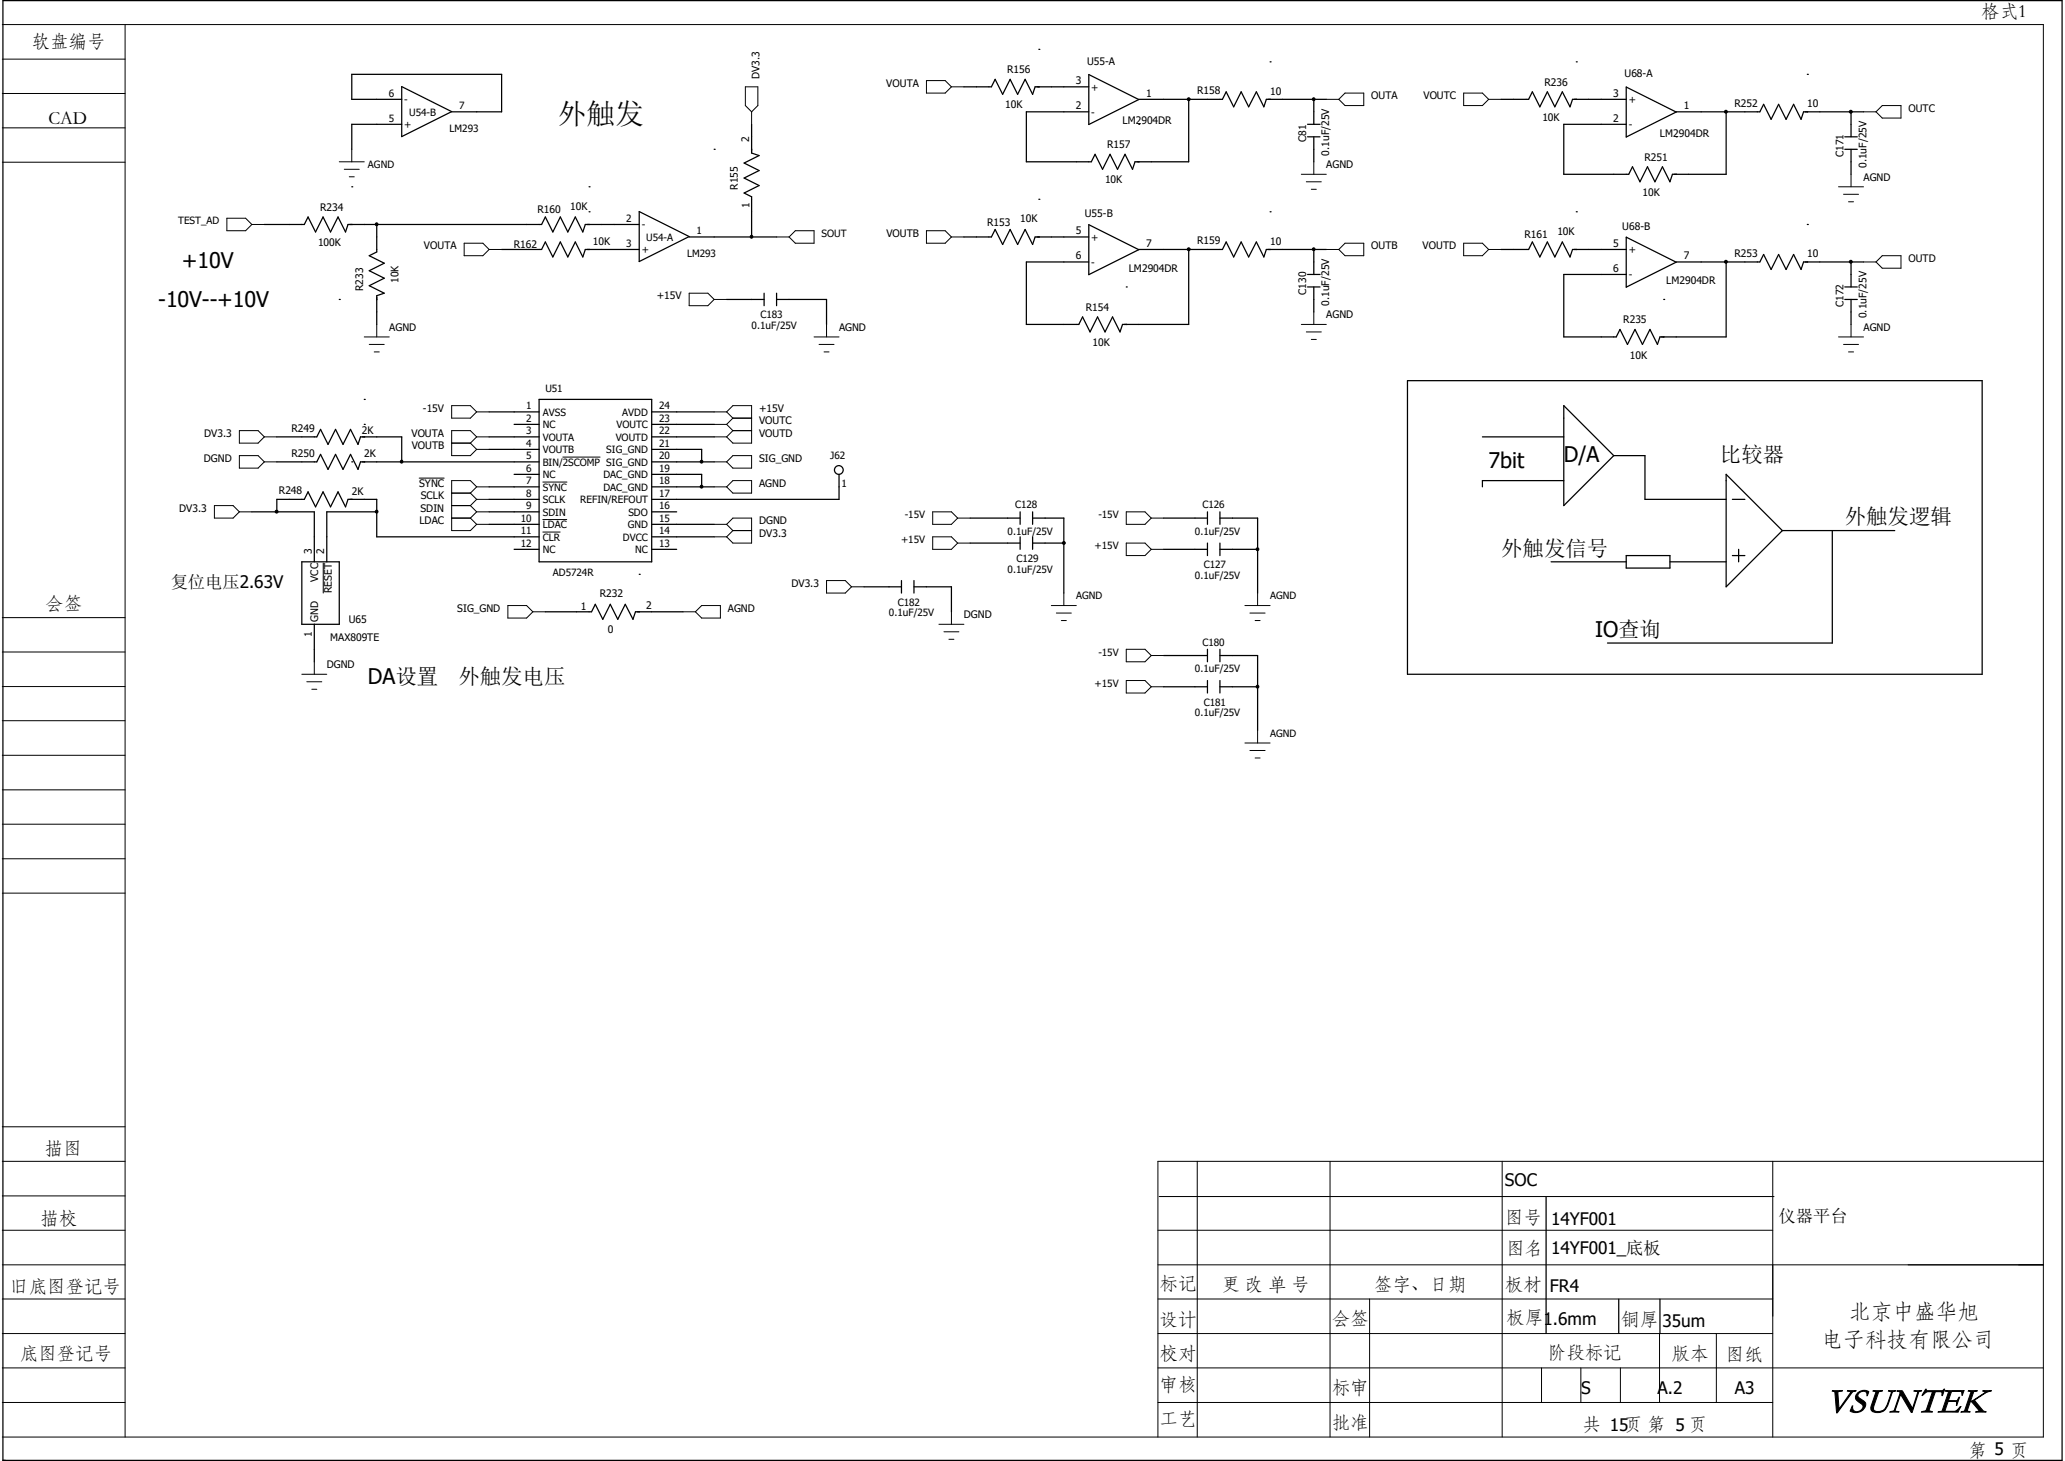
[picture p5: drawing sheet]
<svg xmlns="http://www.w3.org/2000/svg" width="420mm" height="297mm" viewBox="0 0 420 297" stroke-linecap="round" stroke-linejoin="round" font-family="sans-serif">
<g fill="none" stroke="#000" stroke-width=".25">
<path d="M.6 .1h418.8v296.8h-418.8zM81.7 17.6l10.2 5.1-10.2 5.1zM196 17.7h5.6l.8-1.6 1.5 3.1 1.5-3.1 1.6 3.1 1.5-3.1 1.5 3.1 .5-1.5h10.9M211.3 10h.1M221.4 15.2l10.2 5-10.2 5.1zM258.3 12.6h.1M320.6 12.6h.1M330.8 17.7l10.1 5.1-10.1 5.1zM367.6 15.1h.1M71.5 38h.1M81.7 20.2h-10.2v-5.1h30.5v7.6h-10.1M81.7 25.3h-10.2v5.1"/>
<path d="M119.8 38h.1M145.2 30.4h.1M152.9 25.3v5.8l1.5 .5-3.1 1.5 3.1 1.6-3.1 1.5 3.1 1.5-3.1 1.5 1.6 .8v8.2M231.6 25.3h.1M231.6 20.2h17l.8-1.5 1.5 3 1.5-3 1.6 3 1.5-3 1.5 3 .6-1.5h12.1M241.8 20.2v12.7h-11l-.5 1.5-1.5-3-1.5 3-1.5-3-1.6 3-1.5-3-.7 1.5h-13.3v-10.2h12.7M265.9 25.3h2.6M265.9 27.8h2.6M267.2 20.2v5.1M267.2 27.8v5.1M305.3 20.2h5.6l.8-1.5 1.5 3 1.5-3 1.5 3 1.6-3 1.5 3 .5-1.5h11M340.9 27.8h.1"/>
<path d="M340.9 22.7h17l.8-1.5 1.5 3.1 1.5-3.1 1.6 3.1 1.5-3.1 1.5 3.1 .5-1.6h12.2M351.1 22.7v12.7h-11l-.5 1.6-1.5-3.1-1.5 3.1-1.5-3.1-1.6 3.1-1.5-3.1-.7 1.5h-13.2v-10.1h12.7M375.2 27.8h2.5M375.2 30.4h2.5M376.5 22.7v5.1M376.5 30.4v5M53.8 45.6h8.1l.8-1.5 1.5 3.1 1.5-3.1 1.5 3.1 1.5-3.1 1.6 3.1 .5-1.6h39.4l.7-1.5 1.5 3.1 1.6-3.1 1.5 3.1 1.5-3.1 1.5 3.1 .5-1.6h11M76.6 45.6v5.6l-1.5 .8 3 1.5-3 1.5 3 1.6-3 1.5 3 1.5-1.5 .5v5.9M102 50.7h8.2l.7-1.5 1.5 3 1.6-3 1.5 3 1.5-3 1.5 3 .5-1.5h11M119.8 43.1h.1M130 43l10.2 5.1-10.2 5.1zM140.2 48.2h17.7"/>
<path d="M155.4 59.6v2.5M157.9 59.6v2.5M196 48.2h5.6l.8-1.5 1.5 3 1.5-3 1.6 3 1.5-3 1.5 3 .5-1.5h10.9M211.3 40.5h.1M221.4 45.7l10.2 5.1-10.2 5zM229.1 58.3h.1M231.6 50.7h17l.8-1.5 1.5 3 1.5-3 1.6 3 1.5-3 1.5 3 .6-1.5h12.1M241.8 50.7v15.3h-13.5l-.5 1.5-1.5-3.1-1.6 3.1-1.5-3.1-1.5 3.1-1.5-3.1-.8 1.6h-10.7v-12.7h12.7M258.3 43.1h.1M265.9 58.3h2.6M265.9 55.8h2.6M267.2 50.7v5.1"/>
<path d="M267.2 58.3v5.1M305.3 50.7h5.6l.8-1.5 1.5 3 1.5-3 1.5 3 1.6-3 1.5 3 .5-1.5h11M320.6 43.1h.1M330.8 48.2l10.1 5.1-10.1 5.1zM340.9 53.3h17l.8-1.6 1.5 3.1 1.5-3.1 1.6 3.1 1.5-3.1 1.5 3.1 .5-1.5h12.2M351.1 53.3v15.2h-13.5l-.5 1.5-1.5-3-1.5 3-1.6-3-1.5 3-1.5-3-.8 1.5h-10.6v-12.7h12.7M367.6 45.6h.1M375.2 58.3h2.5M376.5 53.3v5M69 60.9h.1M147.8 60.9h7.6M157.9 60.9h10.2v5.1"/>
<path d="M286.3 77.4h116.8v59.7h-116.8zM338.4 60.9h.1M375.2 60.9h2.5M376.5 60.9v5.1M56.3 88.8h8.1l.8-1.5 1.5 3 1.5-3 1.6 3 1.5-3 1.5 3 .5-1.5h8.4v5.1M56.3 93.9h8.1l.8-1.5 1.5 3 1.5-3 1.6 3 1.5-3 1.5 3 .5-1.5h36.3M71.5 93.9h.1M74.1 81.2h.1M74.1 86.3h.1M99.5 88.8h10.1M99.5 83.7h10.1M99.5 91.4h10.1"/>
<path d="M99.5 99h10.1M104.6 86.3h5M104.6 96.4h5M109.6 81.2h22.9v33h-22.9zM132.5 88.8h12.7M132.5 83.7h12.7M132.5 86.3h12.7M132.5 91.4h10.2v2.5M132.5 93.9h12.7M132.5 96.4h10.2v2.6M132.5 99h12.7M170.6 96.4v5.1h-38.1"/>
<path d="M301.5 88.8h16.6M318.1 82.5l10.1 10.1-10.1 10.2zM318.1 97.7h-16.6v1.3M328.2 92.6h6.4v8.9h16.5M351.1 96.4l11.4 11.5-11.4 11.4zM51.2 104.1h12.7v10.1M56.3 104.1v-2.6h5.6l.8-1.5 1.5 3 1.5-3 1.5 3 1.5-3 1.6 3 .5-1.5h5.8v7.6h33M61.4 114.2h7.6v12.7h-7.6zM76.6 104.1h-10.1v10.1M99.5 101.5h10.1M99.5 104.1h10.1M99.5 106.6h10.1"/>
<path d="M104.6 111.7h5M130 116.8h.1M132.5 111.7h5.1M132.5 104.1h5.1M132.5 106.6h12.7M132.5 109.1h12.7M175.7 119.3h7.6M183.3 118v2.6M185.9 118v2.6M185.9 119.3h7.6v5.1M197.3 105.3h10.2M197.3 110.4h10.2"/>
<path d="M207.5 104.1v2.5M207.5 109.1v2.6M210 105.3h6.4v15.3M210 104.1v2.5M210 109.1v2.6M210 110.4h6.4M236.7 105.3h8.9M236.7 111.7h8.9M245.6 104.1v2.5M245.6 110.4v2.5M248.1 104.1v2.5M248.1 110.4v2.5"/>
<path d="M248.1 105.3h7.7v15.3M248.1 111.7h7.7M315.5 114.2h15.3M330.8 112.9h8.8v2.6h-8.8zM339.6 114.2h11.5M352.3 101.5h2.6M352.3 112.9h2.6M353.6 111.7v2.5M362.5 107.9h22.9M372.7 107.9v22.8h-45.8M63.9 126.9v7.6M110.9 124.4h9.4l.8-1.5 1.5 3 1.5-3 1.5 3 1.6-3 1.5 3 .5-1.5h9.7"/>
<path d="M236.7 133.3h8.9M236.7 139.6h8.9M245.6 132v2.5M245.6 138.3v2.6M248.1 132v2.5M248.1 138.3v2.6M248.1 133.3h7.7v15.2M248.1 139.6h7.7M314.5 243.3v27.7M329.2 264.1v6.9M337.6 264.1v6.9"/>
<circle cx="170.6" cy="95.5" r=".89"/>
</g>
<g fill="none" stroke="#000" stroke-width=".2">
<path d="M.5 12h24.9M.5 19h24.9M.5 5h415.1v287.1h-415.1M25.4 5v287.1M151.6 17.7h2.5v3.8l-1.2 1.2-1.3-1.2zM188.4 16.4h3.8l1.3 1.3-1.3 1.2h-3.8zM193.5 17.7h2.5M297.7 18.9h3.8l1.3 1.3-1.3 1.3h-3.8zM.5 26h24.9M.5 33h24.9M69 32.9h5.1M70 34.4h3.1"/>
<path d="M71 35.9h1.1M71.5 30.4v2.5M152.9 22.7v2.6M264.7 35.4h5M265.7 37h3M266.7 38.5h1M267.2 32.9v2.5M269.7 20.2h2.6M272.3 20.2l1.3-1.3h3.8v2.6h-3.8zM302.8 20.2h2.5M373.9 38h5.1M374.9 39.5h3.1"/>
<path d="M376.5 35.4v2.6M379 22.7h2.6M381.6 22.7l1.2-1.2h3.8v2.5h-3.8zM46.1 44.4h3.9l1.2 1.2-1.2 1.3h-3.9zM51.2 45.6h2.6M94.4 49.4h3.8l1.3 1.3-1.3 1.3h-3.8zM99.5 50.7h2.5M140.2 59.6h3.8l1.2 1.3-1.2 1.2h-3.8zM157.9 48.2h2.6M161.8 46.9h3.8v2.5h-3.8l-1.3-1.2zM188.4 46.9h3.8l1.3 1.3-1.3 1.2h-3.8zM193.5 48.2h2.5"/>
<path d="M269.7 50.7h2.6M272.3 50.7l1.3-1.3h3.8v2.6h-3.8zM297.7 49.4h3.8l1.3 1.3-1.3 1.3h-3.8zM302.8 50.7h2.5M376 41h1M379 53.3h2.6M381.6 53.3l1.2-1.3h3.8v2.5h-3.8zM74.1 68.5h5.1M75.1 70h3M76.1 71.5h1M76.6 66v2.5M145.2 60.9h2.6"/>
<path d="M165.6 68.5h5M166.6 70h3M167.6 71.5h1M168.1 66v2.5M264.7 66h5M265.7 67.5h3M266.7 69h1M267.2 63.4v2.6M373.9 68.5h5.1M374.9 70h3.1M376 71.5h1M376.5 66v2.5"/>
<path d="M48.7 87.5h3.8l1.3 1.3-1.3 1.3h-3.8zM48.7 92.6h3.8l1.3 1.3-1.3 1.3h-3.8zM53.8 88.8h2.5M53.8 93.9h2.5M85.3 97.2h5M91.9 82.5h3.8l1.2 1.2-1.2 1.3h-3.8zM91.9 90.1h3.8M95.7 90.1l1.2 1.3M96.9 83.7h2.6M96.9 88.8l-1.2-1.3h-3.8v5.1h3.8l1.2-1.2M96.9 99l-1.2-1.3h-3.8v10.2h3.8l1.2-1.3M96.9 88.8h2.6"/>
<path d="M96.9 88.8l-1.2 1.3M96.9 91.4h2.6M96.9 99h2.6M96.9 99l-1.2 1.2M110.4 98h4.9M114.5 92.9h7.5M145.2 83.7h2.6M145.2 88.8h2.6M145.2 86.3h2.6M145.2 93.9h2.6M145.2 99h2.6M147.8 83.7l1.3-1.2h3.8v7.6h-3.8l-1.3-1.3"/>
<path d="M147.8 99l1.3-1.3h3.8v2.5h-3.8zM147.8 83.7l1.3 1.3M147.8 86.3l1.3 1.2M149.1 92.6h3.8v2.6h-3.8l-1.3-1.3zM149.1 85h3.8M149.1 87.5h3.8M149.1 85l-1.3 1.3M149.1 87.5l-1.3 1.3M43.6 102.8h3.8l1.3 1.3-1.3 1.2h-3.8zM48.7 104.1h2.5M65.7 114.5v6.1M91.9 105.3h3.8"/>
<path d="M91.9 102.8h3.8M91.9 100.2h3.8M95.7 100.2l1.2 1.3M95.7 102.8l1.2 1.3M95.7 105.3l1.2 1.3M96.9 106.6h2.6M96.9 104.1h2.6M96.9 101.5h2.6M96.9 101.5l-1.2 1.3M96.9 104.1l-1.2 1.2M110.4 105.6h4.9M110.4 108.2h3.5"/>
<path d="M145.2 106.6h2.6M145.2 109.1h2.6M147.8 106.6l1.3-1.3h3.8v5.1h-3.8l-1.3-1.3M147.8 106.6l1.3 1.3M149.1 107.9h3.8M149.1 107.9l-1.3 1.2M168.1 118h3.8l1.3 1.3-1.3 1.3h-3.8zM173.2 119.3h2.5M189.7 104.1h3.8l1.3 1.2-1.3 1.3h-3.8zM189.7 109.1h3.8l1.3 1.3-1.3 1.3h-3.8zM194.8 105.3h2.5M194.8 110.4h2.5"/>
<path d="M229.1 104.1h3.8l1.2 1.2-1.2 1.3h-3.8zM229.1 110.4h3.8l1.2 1.3-1.2 1.2h-3.8zM234.1 105.3h2.6M234.1 111.7h2.6M.5 125.6h24.9M.5 132.5h24.9M.5 139.6h24.9M61.4 137.1h5.1M62.4 138.6h3M63.9 134.5v2.6M103.3 123.1h3.8l1.3 1.3-1.3 1.2h-3.8zM108.4 124.4h2.5"/>
<path d="M138.9 124.4h2.5M141.4 124.4l1.3-1.3h3.8v2.5h-3.8zM191 126.9h5M192 128.4h3M193 130h1M193.5 124.4v2.5M213.8 123.1h5.1M214.8 124.6h3.1M215.9 126.2h1M216.4 120.6v2.5M229.1 132h3.8l1.2 1.3-1.2 1.2h-3.8zM229.1 138.3h3.8l1.2 1.3-1.2 1.3h-3.8z"/>
<path d="M234.1 133.3h2.6M234.1 139.6h2.6M253.2 123.1h5.1M254.2 124.6h3.1M255.3 126.2h1M255.8 120.6v2.5M.5 146.5h24.9M.5 153.5h24.9M63.4 140.1h1M253.2 151h5.1M254.2 152.6h3.1M255.3 154.1h1"/>
<path d="M255.8 148.5v2.5M.5 167.6h24.9M.5 160.6h24.9M.5 174.6h24.9M.5 181.6h24.9M.5 229.1h24.9M.5 236.1h24.9M243.5 236.1v56M270.5 236.1v56M305.5 236.1v56M360.6 236.1v56M415.6 236.1h-180.1v56"/>
<path d="M.5 257.1h24.9M.5 243.1h24.9M.5 250.1h24.9M235.5 257.1h180.1M235.5 250.1h125.1M235.8 243.2h125M.5 264.1h24.9M.5 271.1h24.9M.5 278.1h24.9M235.5 264.1h125.1M235.5 271.1h125.1M235.5 278.1h180.1"/>
<path d="M278.6 264.1v28M313.5 278.1v7M321.5 278.1v7M329.6 278.1v7M337.5 271.1v14M349.1 271.1v14M.5 285.1h24.9M235.5 285.1h125.1"/>
</g>
<g fill="#000" stroke="#000" stroke-width=".2">
<circle cx="241.8" cy="20.2" r=".3"/>
<circle cx="267.2" cy="20.2" r=".29"/>
<circle cx="351" cy="22.7" r=".3"/>
<circle cx="376.4" cy="22.7" r=".3"/>
<circle cx="76.6" cy="45.6" r=".29"/>
<circle cx="152.8" cy="48.1" r=".29"/>
<circle cx="241.8" cy="50.7" r=".3"/>
<circle cx="267.2" cy="50.7" r=".29"/>
<circle cx="351" cy="53.2" r=".3"/>
<circle cx="376.4" cy="53.2" r=".3"/>
<circle cx="81.7" cy="93.9" r=".29"/>
<circle cx="142.7" cy="93.9" r=".29"/>
<circle cx="142.7" cy="98.9" r=".29"/>
<circle cx="56.3" cy="104" r=".3"/>
<circle cx="76.6" cy="104" r=".29"/>
<circle cx="216.4" cy="110.4" r=".3"/>
<circle cx="255.7" cy="111.7" r=".29"/>
<circle cx="255.7" cy="139.6" r=".29"/>
</g>
<text font-size="7.3" x="371.2" y="287.1">VSUNTEK</text>
<text font-size="5.8" x="113.5" y="25.3">外触发</text>
<g font-size="4.4">
<text x="37" y="54.5">+10V</text>
<text x="32.2" y="62.4">-10V--+10V</text>
<text x="302.8" y="95.2">7bit</text>
<text x="318.1" y="93.9">D/A</text>
<text x="349.8" y="93.9">比较器</text>
<text x="375.2" y="106.6">外触发逻辑</text>
<text x="305.3" y="112.9">外触发信号</text>
<text x="324.4" y="129.5">IO查询</text>
<text x="74.8" y="139.1">DA设置</text>
<text x="93.2" y="139.1">外触发电压</text>
<text x="376.1" y="267.9">北京中盛华旭</text>
<text x="370.5" y="273.6">电子科技有限公司</text>
</g>
<g font-size="3.8">
<text x="402.9" y="3.5">格式1</text>
<text x="6.4" y="9.6">软盘编号</text>
<text x="9.9" y="25.2">CAD</text>
<text x="9.2" y="123.7">会签</text>
<text x="9.1" y="234.7">描图</text>
<text x="8.2" y="248.8">描校</text>
<text x="306.1" y="248.6">图号</text>
<text x="306.3" y="255">图名</text>
<text x="2" y="262.7">旧底图登记号</text>
<text x="235.8" y="262">标记</text>
<text x="248.5" y="262.2">更 改 单 号</text>
<text x="279.4" y="262.2">签字、日期</text>
<text x="306.1" y="262.3">板材</text>
<text x="235.8" y="269.5">设计</text>
<text x="270.8" y="269.2">会签</text>
<text x="306.3" y="268.9">板厚1.6mm</text>
<text x="329.7" y="269.5">铜厚</text>
<text x="314.8" y="276">阶段标记</text>
<text x="4" y="276.3">底图登记号</text>
<text x="235.8" y="276.3">校对</text>
<text x="340" y="276.3">版本</text>
<text x="350.9" y="276.5">图纸</text>
<text x="235.8" y="282.6">审核</text>
<text x="270.8" y="283.3">标审</text>
<text x="235.8" y="289.4">工艺</text>
<text x="270.8" y="290.4">批准</text>
<text x="321.9" y="290.8">共 15页 第 5 页</text>
<text x="400.3" y="296">第 5 页</text>
</g>
<g font-size="3.5">
<text x="34.7" y="119.5">复位电压2.63V</text>
<text x="306.1" y="241">SOC</text>
<text x="315.5" y="249.1">14YF001</text>
<text x="361.7" y="248.4">仪器平台</text>
<text x="315.5" y="255">14YF001_底板</text>
<text x="315.2" y="262.6">FR4</text>
<text x="338.1" y="269.7">35um</text>
<text x="321.6" y="283.4">S</text>
<text x="337.1" y="283.4">A.2</text>
<text x="352.8" y="283.4">A3</text>
</g>
<g font-size="2.1">
<text x="154.5" y="16.1" transform="rotate(-90 154.5 16.1)">DV3.3</text>
<text x="180.3" y="17.7">VOUTA</text>
<text x="204.9" y="14.9">R156</text>
<text x="218.8" y="17.1">3</text>
<text x="221.1" y="13.2">U55-A</text>
<text x="314.1" y="17.4">R236</text>
<text x="330.4" y="15.7">U68-A</text>
<text x="204.4" y="22.1">10K</text>
<text x="218.8" y="22.2">2</text>
<text x="233.1" y="19.7">1</text>
<text x="243.5" y="19.2">R158</text>
<text x="258.3" y="19.3">10</text>
<text x="278.9" y="20.2">OUTA</text>
<text x="289.5" y="20.2">VOUTC</text>
<text x="328.1" y="19.7">3</text>
<text x="342.4" y="22.2">1</text>
<text x="352.8" y="21.7">R252</text>
<text x="367.6" y="21.8">10</text>
<text x="388.2" y="22.7">OUTC</text>
<text x="152.4" y="29" transform="rotate(-90 152.4 29)">2</text>
<text x="228.3" y="25.3">LM2904DR</text>
<text x="265.7" y="28.8" transform="rotate(-90 265.7 28.8)">C81</text>
<text x="313.7" y="24.6">10K</text>
<text x="328.1" y="24.8">2</text>
<text x="337.6" y="27.8">LM2904DR</text>
<text x="225.2" y="30.1">R157</text>
<text x="269.7" y="34.2">AGND</text>
<text x="270.3" y="31.6" transform="rotate(-90 270.3 31.6)">0.1uF/25V</text>
<text x="334.5" y="32.6">R251</text>
<text x="374.9" y="32" transform="rotate(-90 374.9 32)">C171</text>
<text x="379.6" y="34.2" transform="rotate(-90 379.6 34.2)">0.1uF/25V</text>
<text x="150.1" y="38.6" transform="rotate(-90 150.1 38.6)">R155</text>
<text x="224.7" y="37.3">10K</text>
<text x="334.1" y="39.8">10K</text>
<text x="379" y="36.7">AGND</text>
<text x="65.1" y="42.8">R234</text>
<text x="109.3" y="43.3">R160</text>
<text x="116" y="42.6">10K</text>
<text x="152.4" y="42.2" transform="rotate(-90 152.4 42.2)">1</text>
<text x="200.8" y="45.9">R153</text>
<text x="207.5" y="45.2">10K</text>
<text x="218.8" y="47.7">5</text>
<text x="220.6" y="44.2">U55-B</text>
<text x="316.7" y="47.8">10K</text>
<text x="329.9" y="46.7">U68-B</text>
<text x="64.7" y="50">100K</text>
<text x="86.2" y="50.7">VOUTA</text>
<text x="104.5" y="50.5">R162</text>
<text x="120.6" y="49.8">10K</text>
<text x="180.3" y="48.2">VOUTB</text>
<text x="218.8" y="52.7">6</text>
<text x="233.1" y="50.2">7</text>
<text x="243.5" y="49.7">R159</text>
<text x="258.3" y="49.8">10</text>
<text x="278.9" y="50.7">OUTB</text>
<text x="289.3" y="50.7">VOUTD</text>
<text x="310" y="48.4">R161</text>
<text x="328.1" y="50.2">5</text>
<text x="342.4" y="52.7">7</text>
<text x="352.8" y="52.2">R253</text>
<text x="367.6" y="52.3">10</text>
<text x="388.2" y="53.3">OUTD</text>
<text x="73.8" y="59.2" transform="rotate(-90 73.8 59.2)">R233</text>
<text x="81" y="57.5" transform="rotate(-90 81 57.5)">10K</text>
<text x="229.6" y="55.3">LM2904DR</text>
<text x="265.7" y="59.9" transform="rotate(-90 265.7 59.9)">C130</text>
<text x="328.1" y="55.3">6</text>
<text x="338.9" y="57.8">LM2904DR</text>
<text x="133.6" y="60.9">+15V</text>
<text x="220.9" y="63.2">R154</text>
<text x="269.7" y="64.7">AGND</text>
<text x="270.3" y="62.1" transform="rotate(-90 270.3 62.1)">0.1uF/25V</text>
<text x="330.2" y="65.7">R235</text>
<text x="374.9" y="62.5" transform="rotate(-90 374.9 62.5)">C172</text>
<text x="379.6" y="64.7" transform="rotate(-90 379.6 64.7)">0.1uF/25V</text>
<text x="79.2" y="67.2">AGND</text>
<text x="170.6" y="67.2">AGND</text>
<text x="222.2" y="70.4">10K</text>
<text x="379" y="67.2">AGND</text>
<text x="331.5" y="72.9">10K</text>
<text x="86" y="83.7">-15V</text>
<text x="154.4" y="83.7">+15V</text>
<text x="41.5" y="88.8">DV3.3</text>
<text x="59.3" y="87.8">R249</text>
<text x="73.6" y="88.1">2K</text>
<text x="83.7" y="88.8">VOUTA</text>
<text x="154.4" y="86.3">VOUTC</text>
<text x="154.4" y="88.8">VOUTD</text>
<text x="41.5" y="93.9">DGND</text>
<text x="59.3" y="92.9">R250</text>
<text x="74.1" y="93">2K</text>
<text x="83.7" y="91.4">VOUTB</text>
<text x="154.4" y="93.9">SIG_GND</text>
<text x="56.7" y="100.5">R248</text>
<text x="71.5" y="100.6">2K</text>
<text x="85.3" y="99">SYNC</text>
<text x="85.6" y="101.5">SCLK</text>
<text x="154.4" y="99">AGND</text>
<text x="36.4" y="104.1">DV3.3</text>
<text x="85.3" y="106.6">LDAC</text>
<text x="85.5" y="104.1">SDIN</text>
<text x="154.4" y="106.6">DGND</text>
<text x="63.4" y="112.7" transform="rotate(-90 63.4 112.7)">3</text>
<text x="66" y="112.7" transform="rotate(-90 66 112.7)">2</text>
<text x="154.4" y="109.1">DV3.3</text>
<text x="64.7" y="118.3" transform="rotate(-90 64.7 118.3)">VCC</text>
<text x="161" y="119.3">DV3.3</text>
<text x="67.5" y="120.6" transform="rotate(-90 67.5 120.6)">RESET</text>
<text x="93" y="124.4">SIG_GND</text>
<text x="118.2" y="124">1</text>
<text x="122" y="121.3">R232</text>
<text x="131.4" y="123.9">2</text>
<text x="148" y="124.4">AGND</text>
<text x="196" y="125.6">DGND</text>
<text x="63.4" y="129.6" transform="rotate(-90 63.4 129.6)">1</text>
<text x="64.7" y="126.4" transform="rotate(-90 64.7 126.4)">GND</text>
<text x="67.1" y="130.2">MAX809TE</text>
<text x="71" y="126.7">U65</text>
<text x="123.6" y="128.8">0</text>
<text x="66.5" y="135.8">DGND</text>
</g>
<g font-size="2">
<text x="79.1" y="19.7">6</text>
<text x="82.2" y="21">-</text>
<text x="83.2" y="23.5">U54-B</text>
<text x="93.4" y="22.2">7</text>
<text x="222" y="23.5">-</text>
<text x="222" y="18.4">+</text>
<text x="331.3" y="21">+</text>
<text x="79.1" y="24.8">5</text>
<text x="82.2" y="26.1">+</text>
<text x="91.4" y="26.8">LM293</text>
<text x="331.3" y="26.1">-</text>
<text x="74.8" y="34.2">AGND</text>
<text x="36.2" y="45.6">TEST_AD</text>
<text x="127.4" y="45.1">2</text>
<text x="130.5" y="46.4">-</text>
<text x="141.7" y="47.7">1</text>
<text x="127.4" y="50.2">3</text>
<text x="130.5" y="51.5">+</text>
<text x="131.4" y="49">U54-A</text>
<text x="139.7" y="52.3">LM293</text>
<text x="167.1" y="48.2">SOUT</text>
<text x="222" y="48.9">+</text>
<text x="331.3" y="51.4">+</text>
<text x="222" y="54.1">-</text>
<text x="331.3" y="56.6">-</text>
<text x="154.6" y="64.7">C183</text>
<text x="152.9" y="66.8">0.1uF/25V</text>
<text x="107" y="83.2">1</text>
<text x="110.9" y="79.7">U51</text>
<text x="134.1" y="83.2">24</text>
<text x="107" y="85.8">2</text>
<text x="107" y="88.3">3</text>
<text x="110.4" y="84.5">AVSS</text>
<text x="110.4" y="87">NC</text>
<text x="110.4" y="89.6">VOUTA</text>
<text x="125.2" y="89.6">VOUTD</text>
<text x="125.4" y="87">VOUTC</text>
<text x="126.5" y="84.5">AVDD</text>
<text x="134.1" y="88.3">22</text>
<text x="134.1" y="85.8">23</text>
<text x="107" y="90.8">4</text>
<text x="107" y="93.4">5</text>
<text x="107" y="95.9">6</text>
<text x="110.4" y="92.1">VOUTB</text>
<text x="110.4" y="94.7">BIN/2SCOMP SIG_GND</text>
<text x="123.3" y="92.1">SIG_GND</text>
<text x="134.1" y="95.9">19</text>
<text x="134.1" y="93.4">20</text>
<text x="134.1" y="90.8">21</text>
<text x="168.9" y="93.2">J62</text>
<text x="107" y="98.5">7</text>
<text x="107" y="101">8</text>
<text x="110.4" y="97.2">NC</text>
<text x="110.4" y="99.7">SYNC</text>
<text x="122.7" y="99.7">DAC_GND</text>
<text x="122.7" y="97.2">DAC_GND</text>
<text x="134.1" y="101">17</text>
<text x="134.1" y="98.5">18</text>
<text x="171.2" y="99.1">1</text>
<text x="105.9" y="106.1">10</text>
<text x="107" y="103.5">9</text>
<text x="110.4" y="102.3">SCLK</text>
<text x="110.4" y="104.8">SDIN</text>
<text x="110.4" y="107.4">LDAC</text>
<text x="118" y="102.3">REFIN/REFOUT</text>
<text x="127.7" y="107.4">GND</text>
<text x="127.8" y="104.8">SDO</text>
<text x="134.1" y="106.1">15</text>
<text x="134.1" y="103.5">16</text>
<text x="184" y="105.3">-15V</text>
<text x="206.5" y="103.3">C128</text>
<text x="223.4" y="105.3">-15V</text>
<text x="244.6" y="103.3">C126</text>
<text x="105.9" y="108.6">11</text>
<text x="105.9" y="111.2">12</text>
<text x="110.4" y="109.9">CLR</text>
<text x="110.4" y="112.4">NC</text>
<text x="126.7" y="109.9">DVCC</text>
<text x="129.2" y="112.4">NC</text>
<text x="134.1" y="111.2">13</text>
<text x="134.1" y="108.6">14</text>
<text x="183.3" y="110.4">+15V</text>
<text x="204.9" y="108.7">0.1uF/25V</text>
<text x="222.6" y="111.7">+15V</text>
<text x="243" y="108.7">0.1uF/25V</text>
<text x="112.4" y="117.1">AD5724R</text>
<text x="204.9" y="116.4">0.1uF/25V</text>
<text x="206.7" y="114.2">C129</text>
<text x="243" y="117.7">0.1uF/25V</text>
<text x="244.8" y="115.5">C127</text>
<text x="180.8" y="125.3">0.1uF/25V</text>
<text x="182.6" y="123.1">C182</text>
<text x="218.9" y="121.8">AGND</text>
<text x="258.3" y="121.8">AGND</text>
<text x="244.6" y="131.2">C180</text>
<text x="223.4" y="133.3">-15V</text>
<text x="243" y="136.6">0.1uF/25V</text>
<text x="222.6" y="139.6">+15V</text>
<text x="244.8" y="143.4">C181</text>
<text x="243" y="145.6">0.1uF/25V</text>
<text x="258.3" y="149.8">AGND</text>
</g>
</svg>
